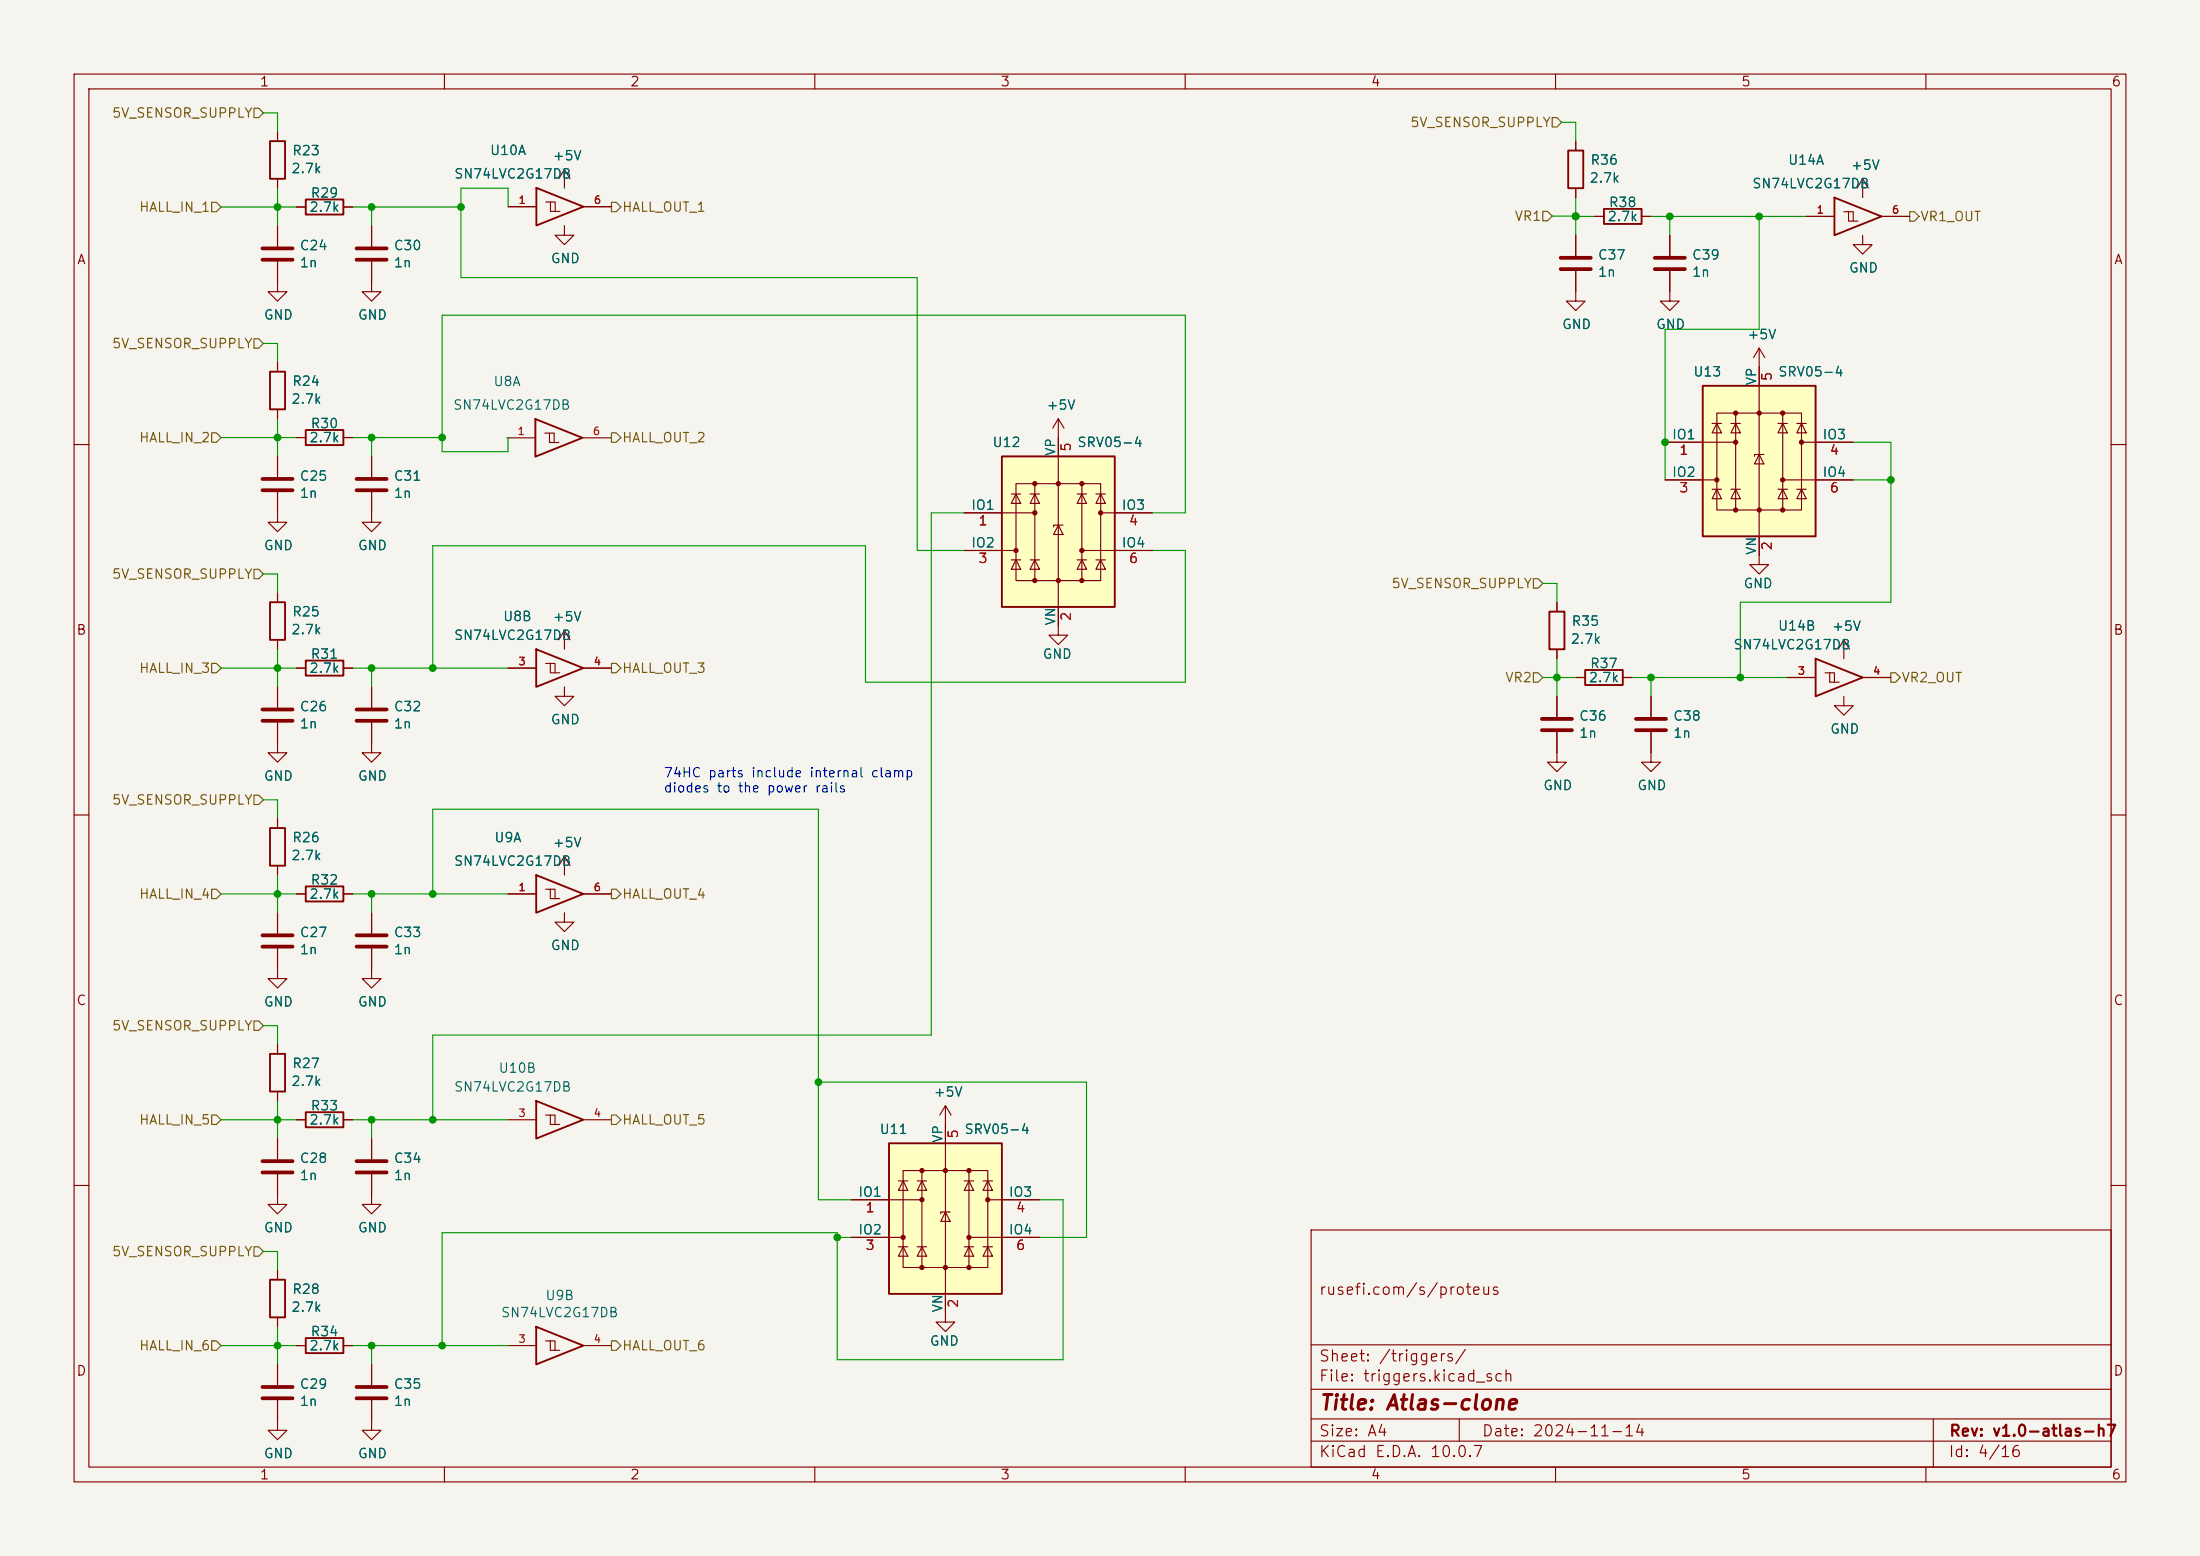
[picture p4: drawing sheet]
<svg xmlns="http://www.w3.org/2000/svg" width="297mm" height="210mm" viewBox="0 0 297 210" stroke-linecap="round" stroke-linejoin="round" font-family="sans-serif">
<path d="M0 0h297v210h-297z" fill="#f5f4ef" stroke="#f5f4ef" stroke-width=".14"/>
<g fill="none" stroke="#840000" stroke-width=".15">
<path d="M10 10h277v190h-277zM12 12h273v186h-273zM60 10v2M110 10v2M160 10v2M210 10v2M260 10v2M37.5 35.3v4.1h1.2l-1.2 1.2-1.3-1.2h1.3M37.5 30.5v2.8M40 27.9h1.3M46.4 27.9h1.2M50.2 35.3v4.1h1.2l-1.2 1.2-1.3-1.2h1.3"/>
<path d="M50.2 30.5v2.8M68.6 27.9h3.8M73.7 27.3h.6v1.2h1.3M74.3 27.3h.7v1.2M76.2 30.5v1.3h1.3l-1.3 1.2-1.3-1.2h1.3M76.2 22.9l-.8 1.2M76.2 22.9l.8 1.2M76.2 22.9v2.5M78.8 27.9h3.8M37.5 48.9v1.3M37.5 55.2v1.3M40 59.1h1.3"/>
<path d="M46.4 59.1h1.2M68.5 59.1h3.8M73.5 58.5h.7v1.2h1.3M74.2 58.5h.6v1.2M78.6 59.1h3.8M10 60h2M37.5 66.4v4.1h1.2l-1.2 1.3-1.3-1.3h1.3M37.5 61.6v2.8M50.2 66.4v4.1h1.2l-1.2 1.3-1.3-1.3h1.3M50.2 61.6v2.8M285 60h2M10 110h2"/>
<path d="M285 110h2M10 160h2M127.6 177.2v1.2h1.3l-1.3 1.3-1.2-1.3h1.2M177 166h108v32h-108zM285 160h2M60 198v2M110 198v2M160 198v2M177 194.5h108M177 191.5h108M177 187.5h108M177 181.5h108"/>
<path d="M197 191.5v3M210 198v2M260 198v2M261 191.5v6.5"/>
</g>
<path d="M35.4 33.5h4.1M35.4 35.1h4.1M48.1 33.5h4.1M48.1 35.1h4.1M35.4 64.6h4.1M35.4 66.2h4.1M48.1 64.6h4.1M48.1 66.2h4.1" fill="none" stroke="#840000" stroke-width=".51"/>
<path d="M41.3 26.9h5.1v2.1h-5.1zM72.4 25.4l6.4 2.5-6.4 2.5zM36.4 50.2h2.1v5h-2.1zM41.3 58h5.1v2.1h-5.1zM72.3 56.6l6.3 2.5-6.3 2.5z" fill="none" stroke="#840000" stroke-width=".25"/>
<path d="M120 154.3h15.3v20.3h-15.3z" fill="#ffffc2"/>
<g fill="none" stroke="#840000" stroke-width=".15">
<path d="M37.5 17.8v1.3M212.7 19.1v1.2M37.5 24.1v1.3M212.7 36.6v4h1.3l-1.3 1.3-1.2-1.3h1.2M212.7 25.4v1.3M212.7 31.8v2.7M215.3 29.2h1.2M221.6 29.2h1.3M225.4 36.6v4h1.3l-1.3 1.3-1.2-1.3h1.2M225.4 31.8v2.7M243.8 29.2h3.8M248.9 28.6h.7v1.2h1.2"/>
<path d="M249.6 28.6h.6v1.2M251.5 31.8v1.2h1.2l-1.2 1.3-1.3-1.3h1.3M251.5 24.1l-.8 1.3M251.5 24.1l.7 1.3M251.5 24.1v2.6M254 29.2h3.8M237.5 74.9v1.3h1.3l-1.3 1.3-1.3-1.3h1.3M37.5 97.5v4.1h1.2l-1.2 1.3-1.3-1.3h1.3M37.5 92.7v2.8M68.6 90.2h3.8M73.7 89.5h.6v1.3h1.3M74.3 89.5h.6v1.3"/>
<path d="M76.2 92.7v1.3h1.3l-1.3 1.3-1.3-1.3h1.3M78.7 90.2h3.8M210.2 98.8v4.1h1.3l-1.3 1.2-1.3-1.2h1.3M210.2 81.3v1.3M210.2 87.6v1.3M210.2 94v2.8M212.7 91.4h1.3M219.1 91.4h1.2M222.9 98.8v4.1h1.3l-1.3 1.2-1.3-1.2h1.3M222.9 94v2.8M241.3 91.4h3.8M246.4 90.8h.6v1.3h1.3"/>
<path d="M247 90.8h.6v1.3M248.9 94v1.3h1.3l-1.3 1.2-1.3-1.2h1.3M248.9 86.4l-.7 1.2M248.9 86.4l.8 1.2M248.9 86.4v2.5M251.5 91.4h3.8M37.5 110.5v1.3M37.5 116.8v1.3M50.2 100.3v1.3h1.2l-1.2 1.3-1.3-1.3h1.3M76.2 115.6l-.8 1.2M76.2 115.6l.8 1.2M76.2 115.6v2.5"/>
<path d="M68.6 120.7h3.8M73.7 120h.6v1.3h1.3M74.3 120h.6v1.3M76.2 123.2v1.3h1.3l-1.3 1.2-1.3-1.2h1.3M78.7 120.7h3.8M68.6 151.1h3.8M73.7 150.5h.6v1.3h1.3M74.3 150.5h.6v1.3M78.7 151.1h3.8M121.3 159.4h1.3M121.9 158h11.4v13.1h-11.4zM121.9 159.4l.7 1.3h-1.3z"/>
<path d="M123.8 159.4h1.3M124.5 159.4l.6 1.3h-1.3zM124.5 158v13.1M127.6 149.2v28M127.6 149.2l-.7 1.3M127.6 149.2l.8 1.3M130.2 159.4h1.2M130.8 159.4l.6 1.3h-1.2zM130.8 158v13.1M132.7 159.4h1.3M133.3 159.4l.7 1.3h-1.3zM114.9 161.9h9.6"/>
<path d="M114.9 167h7M121.3 168.3h1.3M121.9 168.3l.7 1.2h-1.3zM123.8 168.3h1.3M124.5 168.3l.6 1.2h-1.3zM127.6 163.6l.7 1.2h-1.3zM128.3 163.6h-1.3v.2M130.2 168.3h1.2M130.8 168.3l.6 1.2h-1.2zM130.8 167h9.5M132.7 168.3h1.3M133.3 168.3l.7 1.2h-1.3z"/>
<path d="M133.3 161.9h7M68.6 181.6h3.8M73.7 181h.6v1.2h1.3M74.3 181h.6v1.2M78.7 181.6h3.8"/>
</g>
<g fill="none" stroke="#840000" stroke-width=".25">
<path d="M36.4 19.1h2.1v5h-2.1zM211.7 20.3h2v5.1h-2zM216.5 28.2h5.1v2h-5.1zM247.6 26.7l6.4 2.5-6.4 2.6zM72.4 87.6l6.3 2.6-6.3 2.5zM209.2 82.6h2v5h-2zM214 90.4h5.1v2.1h-5.1zM245.1 88.9l6.4 2.5-6.4 2.6zM36.4 111.8h2.1v5h-2.1zM72.4 118.1l6.3 2.6-6.3 2.5zM72.4 148.6l6.3 2.5-6.3 2.6zM120 154.3h15.3v20.3h-15.3z"/>
<path d="M72.4 179.1l6.3 2.5-6.3 2.6z"/>
</g>
<g fill="#840000" stroke="#840000" stroke-width=".15">
<circle cx="121.9" cy="167" r=".28"/>
<circle cx="124.5" cy="158" r=".28"/>
<circle cx="124.5" cy="161.9" r=".28"/>
<circle cx="124.5" cy="171.1" r=".28"/>
<circle cx="127.6" cy="158" r=".28"/>
<circle cx="127.6" cy="171.1" r=".28"/>
<circle cx="130.8" cy="158" r=".28"/>
<circle cx="130.8" cy="167" r=".28"/>
<circle cx="130.8" cy="171.1" r=".28"/>
<circle cx="133.3" cy="161.9" r=".28"/>
</g>
<path d="M210.7 34.8h4.1M210.7 36.3h4.1M223.4 34.8h4.1M223.4 36.3h4.1M35.4 95.8h4.1M35.4 97.3h4.1M208.2 97h4M208.2 98.6h4M220.9 97h4M220.9 98.6h4" fill="none" stroke="#840000" stroke-width=".51"/>
<path d="M229.9 52.1h15.2v20.3h-15.2z" fill="#ffffc2"/>
<g fill="none" stroke="#840000" stroke-width=".15">
<path d="M224.8 59.7h9.5M231.1 57.2h1.3M231.8 55.8h11.4v13h-11.4zM231.8 57.2l.6 1.2h-1.3zM233.7 57.2h1.2M234.3 57.2l.6 1.2h-1.2zM234.3 55.8v13M237.5 47v27.9M237.5 47l-.8 1.3M237.5 47l.8 1.3M240 57.2h1.3M240.7 57.2l.6 1.2h-1.3z"/>
<path d="M240.7 55.8v13M242.6 57.2h1.2M243.2 57.2l.6 1.2h-1.2zM243.2 59.7h7M224.8 64.8h7M231.1 66h1.3M231.8 66l.6 1.3h-1.3zM233.7 66h1.2M234.3 66l.6 1.3h-1.2zM237.5 61.3l.6 1.3h-1.2zM238.1 61.3h-1.2v.3M240 66h1.3"/>
<path d="M240.7 66l.6 1.3h-1.3zM240.7 64.8h9.5M242.6 66h1.2M243.2 66l.6 1.3h-1.2z"/>
</g>
<path d="M229.9 52.1h15.2v20.3h-15.2z" fill="none" stroke="#840000" stroke-width=".25"/>
<g fill="#840000" stroke="#840000" stroke-width=".15">
<circle cx="231.8" cy="64.8" r=".28"/>
<circle cx="234.3" cy="55.8" r=".28"/>
<circle cx="234.3" cy="59.7" r=".28"/>
<circle cx="234.3" cy="68.8" r=".28"/>
<circle cx="237.5" cy="55.8" r=".28"/>
<circle cx="237.5" cy="68.8" r=".28"/>
<circle cx="240.7" cy="55.8" r=".28"/>
<circle cx="240.7" cy="64.8" r=".28"/>
<circle cx="240.7" cy="68.8" r=".28"/>
<circle cx="243.2" cy="59.7" r=".28"/>
</g>
<path d="M135.3 61.6h15.2v20.3h-15.2z" fill="#ffffc2"/>
<g fill="none" stroke="#840000" stroke-width=".15">
<path d="M37.5 17.8v1.3M212.7 19.1v1.2M37.5 24.1v1.3M37.5 30.5v2.8M37.5 35.3v2.8M40 27.9h1.3M46.4 27.9h1.2M50.2 30.5v2.8M50.2 35.3v2.8M68.6 27.9h3.8M78.8 27.9h3.8M212.7 25.4v1.3"/>
<path d="M212.7 31.8v2.7M212.7 36.6v2.8M215.3 29.2h1.2M221.6 29.2h1.3M225.4 31.8v2.7M225.4 36.6v2.8M243.8 29.2h3.8M254 29.2h3.8M37.5 48.9v1.3M37.5 55.2v1.3M40 59.1h1.3M46.4 59.1h1.2"/>
<path d="M142.9 56.5v29.2h1.2l-1.2 1.3-1.3-1.3h1.3M142.9 56.5l-.8 1.3M142.9 56.5l.7 1.3M224.8 59.7h5.1M237.5 49.5v2.6M245.1 59.7h5.1M37.5 61.6v2.8M37.5 66.4v2.8M50.2 61.6v2.8M50.2 66.4v2.8M130.2 69.2h9.5M130.2 74.3h7"/>
<path d="M136.5 66.7h1.3M136.5 75.6h1.3M137.2 65.3h11.4v13.1h-11.4zM137.2 66.7l.6 1.2h-1.3zM137.2 75.6l.6 1.2h-1.3zM139.1 66.7h1.2M139.1 75.6h1.2M139.7 66.7l.6 1.2h-1.2zM139.7 75.6l.6 1.2h-1.2zM139.7 65.3v13.1M142.9 70.9l.6 1.2h-1.3zM143.5 70.9h-1.3v.2"/>
<path d="M145.4 66.7h1.3M145.4 75.6h1.3M146 66.7l.7 1.2h-1.3zM146 75.6l.7 1.2h-1.3zM146 65.3v13.1M146 74.3h9.6M148 66.7h1.2M148 75.6h1.2M148.6 66.7l.6 1.2h-1.2zM148.6 75.6l.6 1.2h-1.2zM148.6 69.2h7M224.8 64.8h5.1"/>
<path d="M237.5 72.4v2.5M245.1 64.8h5.1M37.5 80v1.3M37.5 86.4v1.2M37.5 92.7v2.8M37.5 97.5v2.8M40 90.2h1.3M46.4 90.2h1.2M50.2 92.7v2.8M50.2 97.5v2.8M68.6 90.2h3.8M76.2 85.1l-.8 1.3"/>
<path d="M76.2 85.1l.8 1.3M76.2 85.1v2.5M78.7 90.2h3.8M210.2 81.3v1.3M210.2 87.6v1.3M210.2 94v2.8M210.2 98.8v2.8M212.7 91.4h1.3M219.1 91.4h1.2M222.9 94v2.8M222.9 98.8v2.8M241.3 91.4h3.8"/>
<path d="M251.5 91.4h3.8M37.5 110.5v1.3M37.5 116.8v1.3M37.5 128v4.1h1.2l-1.2 1.3-1.3-1.3h1.3M37.5 123.2v2.8M40 120.7h1.3M46.4 120.7h1.2M50.2 128v4.1h1.2l-1.2 1.3-1.3-1.3h1.3M50.2 123.2v2.8M68.6 120.7h3.8M78.7 120.7h3.8M37.5 158.5v4.1h1.2l-1.2 1.2-1.3-1.2h1.3"/>
<path d="M37.5 141v1.2M37.5 147.3v1.3M37.5 153.7v2.8M40 151.1h1.3M46.4 151.1h1.2M50.2 158.5v4.1h1.2l-1.2 1.2-1.3-1.2h1.3M50.2 153.7v2.8M127.6 151.8v2.5M37.5 171.5v1.2M37.5 177.8v1.3M114.9 161.9h5.1M114.9 167h5.1"/>
<path d="M127.6 174.6v2.6M135.3 161.9h5M135.3 167h5M37.5 189v4h1.2l-1.2 1.3-1.3-1.3h1.3M37.5 184.2v2.7M40 181.6h1.3M46.4 181.6h1.2M50.2 189v4h1.2l-1.2 1.3-1.3-1.3h1.3M50.2 184.2v2.7"/>
</g>
<path d="M135.3 61.6h15.2v20.3h-15.2zM36.4 81.3h2.1v5.1h-2.1zM41.3 89.2h5.1v2h-5.1zM41.3 119.6h5.1v2.1h-5.1zM36.4 142.2h2.1v5.1h-2.1zM41.3 150.1h5.1v2h-5.1zM36.4 172.7h2.1v5.1h-2.1zM41.3 180.6h5.1v2h-5.1z" fill="none" stroke="#840000" stroke-width=".25"/>
<g fill="#840000" stroke="#840000" stroke-width=".15">
<circle cx="137.2" cy="74.3" r=".28"/>
<circle cx="139.7" cy="65.3" r=".28"/>
<circle cx="139.7" cy="69.2" r=".28"/>
<circle cx="139.7" cy="78.4" r=".28"/>
<circle cx="142.9" cy="65.3" r=".28"/>
<circle cx="142.9" cy="78.4" r=".28"/>
<circle cx="146" cy="65.3" r=".28"/>
<circle cx="146" cy="74.3" r=".28"/>
<circle cx="146" cy="78.4" r=".28"/>
<circle cx="148.6" cy="69.2" r=".28"/>
</g>
<g fill="none" stroke="#840000" stroke-width=".51">
<path d="M48.1 95.8h4.1M48.1 97.3h4.1M35.4 126.2h4.1M35.4 127.8h4.1M48.1 126.2h4.1M48.1 127.8h4.1M35.4 156.7h4.1M35.4 158.2h4.1M48.1 156.7h4.1M48.1 158.2h4.1M35.4 187.2h4.1M35.4 188.7h4.1"/>
<path d="M48.1 187.2h4.1M48.1 188.7h4.1"/>
</g>
<g fill="none" stroke="#725600" stroke-width=".15">
<path d="M34.3 14.6h.6l.7 .6-.7 .7h-.6zM209.5 15.9h.7l.6 .6-.6 .6h-.7zM28.6 27.3h.6l.6 .6-.6 .7h-.6zM82.5 27.3h.7l.6 .6-.6 .7h-.7zM208.3 28.5h.6l.6 .7-.6 .6h-.6zM257.8 28.6h.6l.7 .6-.7 .6h-.6zM28.6 58.4h.6l.6 .7-.6 .6h-.6zM34.3 45.7h.6l.7 .7-.7 .6h-.6zM82.5 58.4h.7l.6 .7-.6 .6h-.7zM34.3 76.8h.6l.7 .7-.7 .6h-.6zM207 78.1h.6l.7 .6-.7 .7h-.6zM28.6 89.5h.6l.6 .7-.6 .6h-.6z"/>
<path d="M82.5 89.5h.7l.6 .7-.6 .6h-.7zM207 90.8h.6l.7 .6-.7 .7h-.6zM255.3 90.8h.6l.6 .6-.6 .7h-.6zM34.3 107.3h.6l.7 .7-.7 .6h-.6zM28.6 120h.6l.6 .7-.6 .6h-.6zM34.3 137.8h.6l.7 .6-.7 .7h-.6zM82.5 120h.7l.6 .7-.6 .6h-.7zM28.6 150.5h.6l.6 .6-.6 .7h-.6zM82.5 150.5h.7l.6 .6-.6 .7h-.7zM34.3 168.3h.6l.7 .6-.7 .6h-.6zM28.6 181h.6l.6 .6-.6 .6h-.6zM82.5 181h.7l.6 .6-.6 .6h-.7z"/>
</g>
<g fill="none" stroke="#009600" stroke-width=".15">
<path d="M35.6 15.2h1.9v2.6M210.8 16.5h1.9v2.6M29.8 27.9h10.2M37.5 25.4v5.1M47.6 27.9h14.6M50.2 27.9v2.6M68.6 27.9v-2.5h-6.4v12.1h61.6v36.8h6.4M76.2 30.4h.1M76.2 25.4h.1M76.2 30.4v.1M82.6 27.9h-.1M209.5 29.2h3.2"/>
<path d="M212.7 26.7v5.1M212.7 29.2h2.6M222.9 29.2h20.9M225.4 29.2v2.6M237.5 29.2v15.3h-12.7v20.3M29.8 59.1h10.2M35.6 46.4h1.9v2.5M37.5 56.5v5.1M47.6 59.1h12.1M50.2 59.1v2.5M68.5 59.1h.1v1.9h-8.9v-18.5h100.3v26.7h-4.4M82.5 59.1h-.1"/>
<path d="M250.2 59.7h5.1v21.6h-20.4v10.1M35.6 77.5h1.9v2.5M130.2 69.2h-4.5v70.5h-67.3v11.4M155.6 74.3h4.4v17.8h-43.2v-18.4h-58.4v16.5M208.3 78.7h1.9v2.6M250.2 64.8h5.1M29.8 90.2h10.2M37.5 87.6v5.1M47.6 90.2h21M50.2 90.2v2.5M208.3 91.4h4.4M210.2 88.9v5.1"/>
<path d="M220.3 91.4h21M222.9 91.4v2.6M35.6 108h1.9v2.5M37.5 118.1v5.1M29.8 120.7h10.2M35.6 138.4h1.9v2.6M47.6 120.7h21M50.2 120.7v2.5M58.4 120.7v-11.5h52.1v52.7h4.4M29.8 151.1h10.2M37.5 148.6v5.1M47.6 151.1h21"/>
<path d="M50.2 151.1v2.6M110.5 146.1h36.2v20.9h-6.4M35.6 168.9h1.9v2.6M37.5 179.1v5.1M113 167h1.9M140.3 161.9h3.2v21.6h-30.5v-17.1h-53.3v15.2M29.8 181.6h10.2M47.6 181.6h21M50.2 181.6v2.6"/>
</g>
<g fill="#009600" stroke="#009600" stroke-width=".14">
<circle cx="50.2" cy="120.7" r=".46"/>
<circle cx="58.4" cy="120.7" r=".46"/>
<circle cx="58.4" cy="151.1" r=".46"/>
<circle cx="50.2" cy="151.1" r=".46"/>
<circle cx="37.5" cy="120.7" r=".46"/>
<circle cx="50.2" cy="90.2" r=".46"/>
<circle cx="58.4" cy="90.2" r=".46"/>
<circle cx="37.5" cy="90.2" r=".46"/>
<circle cx="59.7" cy="181.6" r=".46"/>
<circle cx="110.5" cy="146.1" r=".46"/>
<circle cx="113" cy="167" r=".46"/>
<circle cx="37.5" cy="59.1" r=".46"/>
<circle cx="37.5" cy="27.9" r=".46"/>
<circle cx="37.5" cy="151.1" r=".46"/>
<circle cx="37.5" cy="181.6" r=".46"/>
<circle cx="50.2" cy="181.6" r=".46"/>
<circle cx="50.2" cy="59.1" r=".46"/>
<circle cx="50.2" cy="27.9" r=".46"/>
<circle cx="62.2" cy="27.9" r=".46"/>
<circle cx="212.7" cy="29.2" r=".46"/>
<circle cx="59.7" cy="59.1" r=".46"/>
<circle cx="255.3" cy="64.8" r=".46"/>
<circle cx="237.5" cy="29.2" r=".46"/>
<circle cx="225.4" cy="29.2" r=".46"/>
<circle cx="224.8" cy="59.7" r=".46"/>
<circle cx="234.9" cy="91.4" r=".46"/>
<circle cx="222.9" cy="91.4" r=".46"/>
<circle cx="210.2" cy="91.4" r=".46"/>
</g>
<text font-size="2" fill="#840000" x="178" y="190.8">Title: Atlas-clone</text>
<g font-size="1.5" fill="#840000">
<text x="178" y="175.1">rusefi.com/s/proteus</text>
<text x="178" y="184.1">Sheet: /triggers/</text>
<text x="178" y="186.8">File: triggers.kicad_sch</text>
<text x="178" y="197">KiCad E.D.A. 10.0.7</text>
<text x="178" y="194.2">Size: A4</text>
<text x="200" y="194.2">Date: 2024-11-14</text>
<text x="263" y="197">Id: 4/16</text>
<text x="263" y="194.2">Rev: v1.0-atlas-h7</text>
</g>
<g font-size="1.3" fill="#840000">
<text x="35" y="12">1</text>
<text x="85" y="12">2</text>
<text x="135" y="12">3</text>
<text x="185" y="12">4</text>
<text x="235" y="12">5</text>
<text x="285" y="12">6</text>
<text x="10.3" y="36">A</text>
<text x="285.3" y="36">A</text>
<text x="10.2" y="86">B</text>
<text x="285.2" y="86">B</text>
<text x="10.2" y="136">C</text>
<text x="285.2" y="136">C</text>
<text x="10.2" y="186">D</text>
<text x="285.2" y="186">D</text>
<text x="35" y="200">1</text>
<text x="85" y="200">2</text>
<text x="135" y="200">3</text>
<text x="185" y="200">4</text>
<text x="235" y="200">5</text>
<text x="285" y="200">6</text>
</g>
<g font-size="1.3" fill="#725600">
<text x="15" y="16.2">5V_SENSOR_SUPPLY</text>
<text x="190.3" y="17.5">5V_SENSOR_SUPPLY</text>
<text x="18.7" y="28.9">HALL_IN_1</text>
<text x="83.9" y="28.9">HALL_OUT_1</text>
<text x="204.4" y="30.1">VR1</text>
<text x="259.2" y="30.2">VR1_OUT</text>
<text x="15" y="47.3">5V_SENSOR_SUPPLY</text>
<text x="18.7" y="60">HALL_IN_2</text>
<text x="83.9" y="60">HALL_OUT_2</text>
<text x="15" y="78.4">5V_SENSOR_SUPPLY</text>
<text x="187.8" y="79.7">5V_SENSOR_SUPPLY</text>
<text x="18.7" y="91.1">HALL_IN_3</text>
<text x="83.9" y="91.1">HALL_OUT_3</text>
<text x="203.1" y="92.4">VR2</text>
<text x="256.6" y="92.4">VR2_OUT</text>
<text x="15" y="108.9">5V_SENSOR_SUPPLY</text>
<text x="18.7" y="121.6">HALL_IN_4</text>
<text x="83.9" y="121.6">HALL_OUT_4</text>
<text x="15" y="139.4">5V_SENSOR_SUPPLY</text>
<text x="18.7" y="152.1">HALL_IN_5</text>
<text x="83.9" y="152.1">HALL_OUT_5</text>
<text x="15" y="169.9">5V_SENSOR_SUPPLY</text>
<text x="18.7" y="182.6">HALL_IN_6</text>
<text x="83.9" y="182.6">HALL_OUT_6</text>
</g>
<g font-size="1.3" fill="#006464">
<text x="39.2" y="23.7">2.7k</text>
<text x="39.4" y="21.3">R23</text>
<text x="66.1" y="21.2">U10A</text>
<text x="74.5" y="22">+5V</text>
<text x="214.6" y="22.6">R36</text>
<text x="241.3" y="22.6">U14A</text>
<text x="249.8" y="23.2">+5V</text>
<text x="41.7" y="28.9">2.7k</text>
<text x="41.8" y="27">R29</text>
<text x="61.2" y="24.4">SN74LVC2G17DB</text>
<text x="214.5" y="25">2.7k</text>
<text x="217.1" y="28.3">R38</text>
<text x="236.5" y="25.7">SN74LVC2G17DB</text>
<text x="40.4" y="34.1">C24</text>
<text x="53.1" y="34.1">C30</text>
<text x="74.3" y="35.8">GND</text>
<text x="215.6" y="35.4">C37</text>
<text x="216.9" y="30.2">2.7k</text>
<text x="228.3" y="35.4">C39</text>
<text x="40.4" y="36.4">1n</text>
<text x="53.1" y="36.4">1n</text>
<text x="215.6" y="37.7">1n</text>
<text x="228.3" y="37.7">1n</text>
<text x="249.5" y="37.1">GND</text>
<text x="35.5" y="43.5">GND</text>
<text x="48.2" y="43.5">GND</text>
<text x="210.8" y="44.7">GND</text>
<text x="223.5" y="44.7">GND</text>
<text x="235.8" y="46.1">+5V</text>
<text x="39.4" y="52.4">R24</text>
<text x="66.5" y="52.4">U8A</text>
<text x="228.5" y="51.1">U13</text>
<text x="237.4" y="52.1" transform="rotate(-90 237.4 52.1)">VP</text>
<text x="240" y="51.1">SRV05-4</text>
<text x="39.2" y="54.8">2.7k</text>
<text x="41.8" y="58.1">R30</text>
<text x="61.1" y="55.6">SN74LVC2G17DB</text>
<text x="141.2" y="55.6">+5V</text>
<text x="225.6" y="59.6">IO1</text>
<text x="246" y="59.6">IO3</text>
<text x="40.4" y="65.2">C25</text>
<text x="41.7" y="60">2.7k</text>
<text x="53.1" y="65.2">C31</text>
<text x="133.9" y="60.7">U12</text>
<text x="142.8" y="61.6" transform="rotate(-90 142.8 61.6)">VP</text>
<text x="145.3" y="60.7">SRV05-4</text>
<text x="225.6" y="64.7">IO2</text>
<text x="246" y="64.7">IO4</text>
<text x="40.4" y="67.5">1n</text>
<text x="53.1" y="67.5">1n</text>
<text x="131" y="69.1">IO1</text>
<text x="151.3" y="69.1">IO3</text>
<text x="35.5" y="74.6">GND</text>
<text x="48.2" y="74.6">GND</text>
<text x="131" y="74.2">IO2</text>
<text x="151.3" y="74.2">IO4</text>
<text x="237.4" y="75" transform="rotate(-90 237.4 75)">VN</text>
<text x="39.4" y="83.5">R25</text>
<text x="235.3" y="79.7">GND</text>
<text x="39.2" y="85.9">2.7k</text>
<text x="41.8" y="89.2">R31</text>
<text x="61.2" y="86.7">SN74LVC2G17DB</text>
<text x="67.8" y="84.1">U8B</text>
<text x="74.5" y="84.2">+5V</text>
<text x="140.7" y="89.2">GND</text>
<text x="142.8" y="84.5" transform="rotate(-90 142.8 84.5)">VN</text>
<text x="211.9" y="87.2">2.7k</text>
<text x="212.1" y="84.8">R35</text>
<text x="233.9" y="88">SN74LVC2G17DB</text>
<text x="239.9" y="85.4">U14B</text>
<text x="247.2" y="85.5">+5V</text>
<text x="41.7" y="91.1">2.7k</text>
<text x="214.4" y="92.4">2.7k</text>
<text x="214.6" y="90.5">R37</text>
<text x="40.4" y="96.3">C26</text>
<text x="40.4" y="98.6">1n</text>
<text x="53.1" y="96.3">C32</text>
<text x="53.1" y="98.6">1n</text>
<text x="74.3" y="98.1">GND</text>
<text x="213.1" y="97.6">C36</text>
<text x="213.1" y="99.9">1n</text>
<text x="225.8" y="97.6">C38</text>
<text x="225.8" y="99.9">1n</text>
<text x="247" y="99.3">GND</text>
<text x="35.5" y="105.7">GND</text>
<text x="48.2" y="105.7">GND</text>
<text x="208.2" y="107">GND</text>
<text x="220.9" y="107">GND</text>
<text x="39.4" y="114">R26</text>
<text x="66.6" y="114">U9A</text>
<text x="39.2" y="116.4">2.7k</text>
<text x="41.8" y="119.7">R32</text>
<text x="61.2" y="117.2">SN74LVC2G17DB</text>
<text x="74.5" y="114.7">+5V</text>
<text x="41.7" y="121.6">2.7k</text>
<text x="40.4" y="126.8">C27</text>
<text x="40.4" y="129.1">1n</text>
<text x="53.1" y="126.8">C33</text>
<text x="53.1" y="129.1">1n</text>
<text x="74.3" y="128.5">GND</text>
<text x="35.5" y="136.2">GND</text>
<text x="48.2" y="136.2">GND</text>
<text x="39.2" y="146.9">2.7k</text>
<text x="39.4" y="144.5">R27</text>
<text x="61.2" y="147.6">SN74LVC2G17DB</text>
<text x="67.2" y="145.1">U10B</text>
<text x="126" y="148.3">+5V</text>
<text x="41.7" y="152.1">2.7k</text>
<text x="41.8" y="150.2">R33</text>
<text x="118.6" y="153.4">U11</text>
<text x="127.6" y="154.3" transform="rotate(-90 127.6 154.3)">VP</text>
<text x="130.1" y="153.4">SRV05-4</text>
<text x="40.4" y="157.3">C28</text>
<text x="40.4" y="159.6">1n</text>
<text x="53.1" y="157.3">C34</text>
<text x="53.1" y="159.6">1n</text>
<text x="115.8" y="161.8">IO1</text>
<text x="136.1" y="161.8">IO3</text>
<text x="35.5" y="166.6">GND</text>
<text x="48.2" y="166.6">GND</text>
<text x="115.8" y="166.9">IO2</text>
<text x="136.1" y="166.9">IO4</text>
<text x="39.2" y="177.4">2.7k</text>
<text x="39.4" y="175">R28</text>
<text x="67.5" y="178.1">SN74LVC2G17DB</text>
<text x="73.5" y="175.8">U9B</text>
<text x="127.6" y="177.2" transform="rotate(-90 127.6 177.2)">VN</text>
<text x="41.7" y="182.6">2.7k</text>
<text x="41.8" y="180.7">R34</text>
<text x="125.4" y="181.9">GND</text>
<text x="40.4" y="187.8">C29</text>
<text x="40.4" y="190.1">1n</text>
<text x="53.1" y="187.8">C35</text>
<text x="53.1" y="190.1">1n</text>
<text x="35.5" y="197.1">GND</text>
<text x="48.2" y="197.1">GND</text>
</g>
<g font-size="1.3" fill="#a90000">
<text x="239.5" y="51.5" transform="rotate(-90 239.5 51.5)">5</text>
<text x="144.9" y="61.1" transform="rotate(-90 144.9 61.1)">5</text>
<text x="226.6" y="61.7">1</text>
<text x="246.9" y="61.7">4</text>
<text x="132" y="71.2">1</text>
<text x="152.3" y="71.2">4</text>
<text x="226.6" y="66.8">3</text>
<text x="246.9" y="66.8">6</text>
<text x="132" y="76.3">3</text>
<text x="152.3" y="76.3">6</text>
<text x="239.5" y="74.4" transform="rotate(-90 239.5 74.4)">2</text>
<text x="144.9" y="83.9" transform="rotate(-90 144.9 83.9)">2</text>
<text x="129.6" y="153.8" transform="rotate(-90 129.6 153.8)">5</text>
<text x="116.7" y="163.9">1</text>
<text x="137.1" y="163.9">4</text>
<text x="116.7" y="169">3</text>
<text x="137.1" y="169">6</text>
<text x="129.6" y="176.6" transform="rotate(-90 129.6 176.6)">2</text>
</g>
<g font-size="1.3" fill="#0000c2">
<text x="89.5" y="105.2">74HC parts include internal clamp</text>
<text x="89.5" y="107.3">diodes to the power rails</text>
</g>
<g font-size="1" fill="#a90000">
<text x="69.9" y="27.8">1</text>
<text x="80.1" y="27.8">6</text>
<text x="245.2" y="29.1">1</text>
<text x="255.3" y="29.1">6</text>
<text x="69.8" y="59">1</text>
<text x="79.9" y="59">6</text>
<text x="69.9" y="90">3</text>
<text x="80.1" y="90">4</text>
<text x="242.6" y="91.3">3</text>
<text x="252.8" y="91.3">4</text>
<text x="69.9" y="120.5">1</text>
<text x="80.1" y="120.5">6</text>
<text x="69.9" y="151">3</text>
<text x="80.1" y="151">4</text>
<text x="69.9" y="181.5">3</text>
<text x="80.1" y="181.5">4</text>
</g>
</svg>
